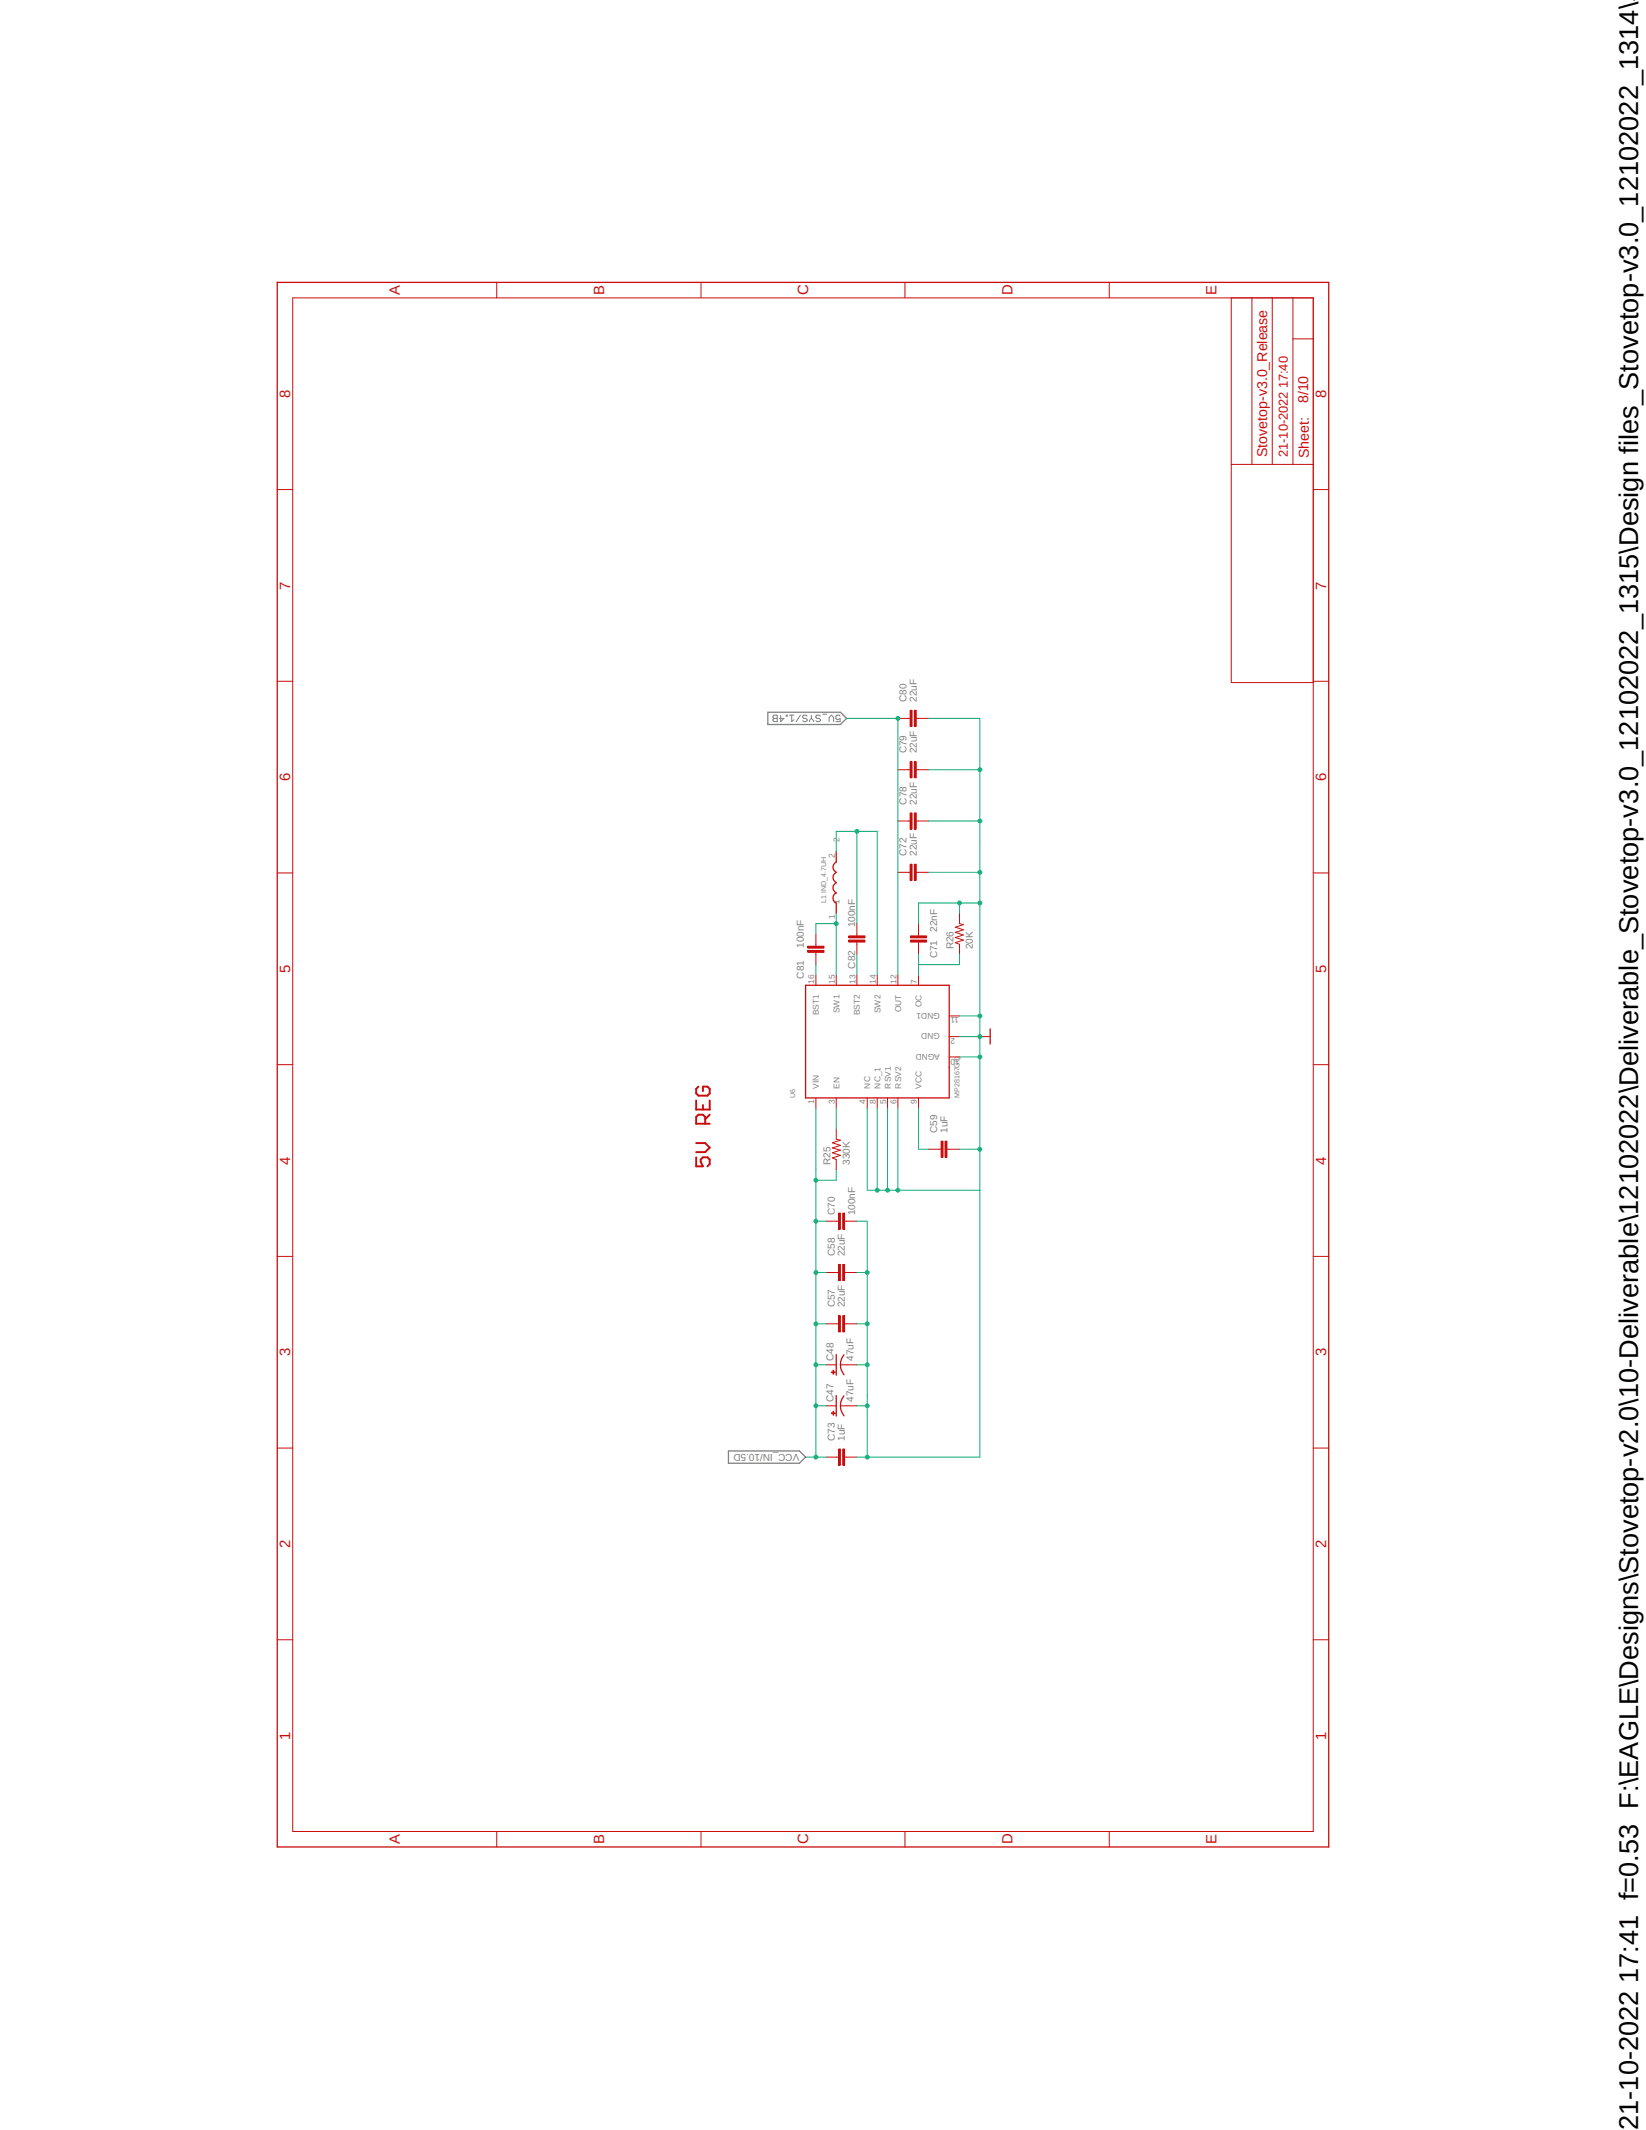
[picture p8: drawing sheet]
<svg xmlns="http://www.w3.org/2000/svg" width="216mm" height="279mm" viewBox="0 0 216 279" stroke-linecap="round" stroke-linejoin="round" font-family="sans-serif">
<path d="M36.2 36.8l138.4 205.8M174.6 36.8l-138.4 205.8" fill="none" stroke="#fff" stroke-width=".13"/>
<path d="M100.7 93.4h9.5l.8 .8-.8 .8h-9.5zM95.5 190.3h9.4l.8 .8-.8 .8h-9.4z" fill="none" stroke="#808080" stroke-width=".17"/>
<g fill="none" stroke="#808080" stroke-width=".13">
<path d="M101.4 93.9l.1-.1h.4v.9h-.4l-.1-.2 .1-.3-.1-.1zM101.5 94.2h.4M102.4 93.8v.9l.4-.5h-.6M103.1 93.8h.2v.1h-.2zM103.5 93.8h.6M103.8 93.8v.9l.3-.3M105 93.8l-.6 .9M105.9 93.9l-.2-.1h-.2l-.2 .1v.2l.2 .1h.2l.2 .2v.1l-.2 .2h-.2l-.2-.2M106.4 94.2l.3 .3v.2M106.4 94.2l-.2 .5M106.4 93.8v.4M107.6 93.9l-.2-.1h-.3l-.1 .1v.2l.1 .1h.3l.2 .2v.1l-.2 .2h-.3l-.1-.2"/>
<path d="M107.9 93.7h.6M108.8 94.7v-.6l.3-.3 .2 .3v.6M110.2 93.9l-.1-.1h-.3l-.2 .1v.3l.2 .2 .4-.2v.5h-.6"/>
</g>
<path d="M91.3 144.4v1.1h1.8v-1.1M91.3 151.8v1.2h.9l-.3-.6v-.3l.3-.3h.6l.3 .3v.6l-.3 .3M91.3 149.9h1.2l.6 .6-.6 .6h-1.2M91.6 142.5l-.3 .3v.6l.3 .3h1.2l.3-.3v-.6l-.3-.3h-.6v.6M92.2 144.9v.6M92.5 147.4v-.9l-.3-.3h-.6l-.3 .3v.9h1.8M93.1 146.2l-.6 .6M110.1 190.1v2.1M110.7 190.1v2.1" fill="none" stroke="#c90d0c" stroke-width=".25"/>
<g fill="none" stroke="#c90d0c" stroke-width=".13">
<path d="M38.4 39.1h133.9v201.1h-133.9zM65.2 37v2.1M91.9 37v2.1M118.7 37v2.1M145.5 37v2.1M161.5 39.1v50.4h10.8M164.2 39.1v21.8M166.9 39.1v21.8M169.6 39.1v21.8M169.6 44.5h2.7M36.4 64.2h2M161.5 60.9h10.8"/>
<path d="M172.3 64.2h2M36.4 89.4h2M172.3 89.4h2M36.4 114.5h2M172.3 114.5h2M36.4 139.7h2M172.3 139.7h2M36.4 164.8h2M172.3 164.8h2M36.4 189.9h2M108.4 191.1h1.6M110 190.1h.2v2.1h-.2z"/>
<path d="M110.2 184.4h.8M110.5 190.1h.3v2.1h-.3zM110.8 191.1h1.6M172.3 189.9h2M36.4 215.1h2M172.3 215.1h2M65.2 240.2v2.1M91.9 240.2v2.1M118.7 240.2v2.1M145.5 240.2v2.1"/>
</g>
<path d="M36.4 37h137.9v205.3h-137.9zM109.7 183v2.8M110.7 183.1a2.08 2.08 0 0 0 0 2.6" fill="none" stroke="#c90d0c" stroke-width=".17"/>
<path d="M109.3 185.1v.5z" fill-rule="evenodd" fill="#c90d0c"/>
<path d="M109.3 185.1v.5z" fill="none" stroke="#c90d0c" stroke-width=".13"/>
<path d="M109.1 185.3h.5v.1h-.5z" fill-rule="evenodd" fill="#c90d0c"/>
<path d="M110.2 179h.8M108.4 184.4h1.3M109.1 185.3h.5v.1h-.5zM111 184.4h1.4" fill="none" stroke="#c90d0c" stroke-width=".13"/>
<path d="M109.7 177.7v2.7M110.7 177.7a2.08 2.08 0 0 0 0 2.6" fill="none" stroke="#c90d0c" stroke-width=".17"/>
<path d="M109.3 179.7v.6z" fill-rule="evenodd" fill="#c90d0c"/>
<path d="M109.3 179.7v.6z" fill="none" stroke="#c90d0c" stroke-width=".13"/>
<path d="M109.1 180h.5h-.5z" fill-rule="evenodd" fill="#c90d0c"/>
<g fill="none" stroke="#c90d0c" stroke-width=".13">
<path d="M117.8 94.2h1.6M119.4 99.9h.2v2.1h-.2zM119.4 93.2h.2v2.1h-.2zM119.9 99.9h.3v2.1h-.3zM119.9 93.2h.3v2.1h-.3zM120.2 94.2h1.6M117.8 114.4h1.6M117.8 107.7h1.6M117.8 101h1.6M119.4 113.4h.2v2.1h-.2zM119.4 106.6h.2v2.2h-.2zM119.9 113.4h.3v2.1h-.3z"/>
<path d="M119.9 106.6h.3v2.2h-.3zM120.2 114.4h1.6M120.2 107.7h1.6M120.2 101h1.6M125.9 119.8v1.4l.5 .1-1.1 .3 1.1 .4-1.1 .3 1.1 .3-1.1 .4 1.1 .3-1.1 .4 .6 .2v1.3M106 124.1h2.1v.3h-2.1zM106 124.7h2.1v.2h-2.1zM107 122.5v1.6M107 124.9v1.6M107 127.9v1.3M109.7 127.9v1.3M111.3 122.8h2.2v.2h-2.2z"/>
<path d="M111.3 123.3h2.2v.3h-2.2zM112.4 121.2v1.6M112.4 123.6v1.6M112.4 127.9v1.3M115.1 127.9v1.3M117.8 127.9v1.3M119.4 123.3h2.1v.3h-2.1zM119.4 122.8h2.1v.2h-2.1zM120.5 121.2v1.6M120.5 123.6v1.6M120.5 127.9v1.3M124.5 138.6h1.4"/>
<path d="M124.5 136h1.4M124.5 133.3h1.4M128.5 136h1.4M107 144v1.4M109.7 148.1v1.3l.5 .2-1 .3 1 .3-1 .4 1 .3-1 .3 1 .4-1 .3 .5 .2v1.4M109.7 144v1.4M110 159.1h.2v2.1h-.2zM110.5 159.1h.3v2.1h-.3zM113.7 144v1.4M115.1 144v1.4M116.4 144v1.4M117.8 144v1.4"/>
<path d="M120.5 144v1.4M121.8 150.7h1.6M123.4 149.7h.3v2.1h-.3zM124 149.7h.2v2.1h-.2zM124.2 150.7h1.7M108.4 179h1.3M108.4 173.7h1.6M108.4 166.9h1.6M108.4 160.2h1.6M109.1 180h.5h-.5zM110 172.6h.2v2.1h-.2zM110 165.9h.2v2.1h-.2z"/>
<path d="M110.5 172.6h.3v2.1h-.3zM110.5 165.9h.3v2.1h-.3zM110.8 173.7h1.6M110.8 166.9h1.6M110.8 160.2h1.6M111 179h1.4"/>
</g>
<g fill="none" stroke="#c90d0c" stroke-width=".25">
<path d="M119.5 93.2v2.1M119.5 99.9v2.1M120.1 93.2v2.1M120.1 99.9v2.1M119.5 106.6v2.2M119.5 113.4v2.1M120.1 106.6v2.2M120.1 113.4v2.1M106 124.2h2.1M106 124.8h2.1M111.3 123.4h2.2M111.3 122.9h2.2"/>
<path d="M119.4 123.4h2.1M119.4 122.9h2.1M110.1 159.1v2.1M110.7 159.1v2.1M123.6 149.7v2.1M124.1 149.7v2.1M110.1 165.9v2.1M110.1 172.6v2.1M110.7 165.9v2.1M110.7 172.6v2.1"/>
</g>
<path d="M109.7 111.7v1.4a.75 .75 0 0 0-.4 .6 .75 .75 0 0 0 .4 .7 .75 .75 0 0 0-.4 .7 .75 .75 0 0 0 .4 .7 .75 .75 0 0 0-.4 .7 .75 .75 0 0 0 .4 .6 .72 .72 0 0 0-.4 .7 .72 .72 0 0 0 .4 .6v1.4M105.7 129.2h18.8v14.8h-18.8zM129.9 135v1.9" fill="none" stroke="#c90d0c" stroke-width=".17"/>
<path d="M109.7 145.4v2.7M120.5 145.4v5.3h1.3M112.4 160.2h1.3v30.9h-1.3M112.4 166.9h1.3M112.4 173.7h1.3M112.4 179h1.3M112.4 184.4h1.3" fill="none" stroke="#0dab76" stroke-width=".13"/>
<circle cx="113.8" cy="184.4" r=".25" fill="#0dab76"/>
<circle cx="113.8" cy="184.4" r=".25" fill="none" stroke="#0dab76" stroke-width=".13"/>
<circle cx="113.8" cy="179" r=".25" fill="#0dab76"/>
<circle cx="113.8" cy="179" r=".25" fill="none" stroke="#0dab76" stroke-width=".13"/>
<circle cx="113.8" cy="173.6" r=".25" fill="#0dab76"/>
<circle cx="113.8" cy="173.6" r=".25" fill="none" stroke="#0dab76" stroke-width=".13"/>
<circle cx="113.8" cy="166.9" r=".25" fill="#0dab76"/>
<g fill="none" stroke="#0dab76" stroke-width=".13">
<path d="M125.9 150.7h2.6v40.4h-14.8"/>
<circle cx="113.8" cy="166.9" r=".25"/>
</g>
<circle cx="113.8" cy="191.1" r=".25" fill="#0dab76"/>
<g fill="none" stroke="#0dab76" stroke-width=".13">
<path d="M125.9 133.3h2.6v17.4M125.9 136h2.6M125.9 138.6h2.6"/>
<circle cx="113.8" cy="191.1" r=".25"/>
</g>
<circle cx="128.5" cy="150.7" r=".25" fill="#0dab76"/>
<circle cx="128.5" cy="150.7" r=".25" fill="none" stroke="#0dab76" stroke-width=".13"/>
<circle cx="128.5" cy="138.6" r=".25" fill="#0dab76"/>
<circle cx="128.5" cy="138.6" r=".25" fill="none" stroke="#0dab76" stroke-width=".13"/>
<circle cx="128.5" cy="136" r=".25" fill="#0dab76"/>
<g fill="none" stroke="#0dab76" stroke-width=".13">
<path d="M113.7 145.4v10.7h14.8M115.1 145.4v10.7M116.4 145.4v10.7M117.8 145.4v10.7"/>
<circle cx="128.5" cy="136" r=".25"/>
</g>
<circle cx="115.1" cy="156.1" r=".25" fill="#0dab76"/>
<circle cx="115.1" cy="156.1" r=".25" fill="none" stroke="#0dab76" stroke-width=".13"/>
<circle cx="116.4" cy="156.1" r=".25" fill="#0dab76"/>
<circle cx="116.4" cy="156.1" r=".25" fill="none" stroke="#0dab76" stroke-width=".13"/>
<circle cx="117.8" cy="156.1" r=".25" fill="#0dab76"/>
<g fill="none" stroke="#0dab76" stroke-width=".13">
<path d="M125.9 118.4h-5.4v2.8M128.5 110.4v22.9"/>
<circle cx="117.8" cy="156.1" r=".25"/>
</g>
<circle cx="128.5" cy="133.3" r=".25" fill="#0dab76"/>
<circle cx="128.5" cy="133.3" r=".25" fill="none" stroke="#0dab76" stroke-width=".13"/>
<circle cx="128.5" cy="118.4" r=".25" fill="#0dab76"/>
<g fill="none" stroke="#0dab76" stroke-width=".13">
<path d="M128.5 118.4h-2.6v1.4"/>
<circle cx="128.5" cy="118.4" r=".25"/>
</g>
<circle cx="125.9" cy="118.4" r=".25" fill="#0dab76"/>
<g fill="none" stroke="#0dab76" stroke-width=".13">
<path d="M121.8 94.2h6.7v16.2M121.8 114.4h6.7M121.8 107.7h6.7M121.8 101h6.7"/>
<circle cx="125.9" cy="118.4" r=".25"/>
</g>
<circle cx="128.5" cy="114.4" r=".25" fill="#0dab76"/>
<circle cx="128.5" cy="114.4" r=".25" fill="none" stroke="#0dab76" stroke-width=".13"/>
<circle cx="128.5" cy="107.7" r=".25" fill="#0dab76"/>
<circle cx="128.5" cy="107.7" r=".25" fill="none" stroke="#0dab76" stroke-width=".13"/>
<circle cx="128.5" cy="101" r=".25" fill="#0dab76"/>
<g fill="none" stroke="#0dab76" stroke-width=".13">
<path d="M111 94.2h6.8v33.7M120.5 125.2v2.7M125.9 125.2v1.3h-5.4"/>
<circle cx="128.5" cy="101" r=".25"/>
</g>
<circle cx="117.8" cy="94.2" r=".25" fill="#0dab76"/>
<g fill="none" stroke="#0dab76" stroke-width=".13">
<path d="M109.7 119.8v8.1M107 126.5v1.4M109.7 121.2h-2.7v1.3"/>
<circle cx="117.8" cy="94.2" r=".25"/>
</g>
<circle cx="109.7" cy="121.2" r=".25" fill="#0dab76"/>
<g fill="none" stroke="#0dab76" stroke-width=".13">
<path d="M109.7 111.7v-2.6h5.4v18.8M112.4 109.1v12.1M112.4 125.2v2.7"/>
<circle cx="109.7" cy="121.2" r=".25"/>
</g>
<circle cx="112.4" cy="109" r=".25" fill="#0dab76"/>
<g fill="none" stroke="#0dab76" stroke-width=".13">
<path d="M107 153.3v31.1h1.4M107 160.2h1.4M107 166.9h1.4M107 173.7h1.4M107 179h1.4M105.7 191.1h2.7"/>
<circle cx="112.4" cy="109" r=".25"/>
</g>
<circle cx="107" cy="184.4" r=".25" fill="#0dab76"/>
<circle cx="107" cy="184.4" r=".25" fill="none" stroke="#0dab76" stroke-width=".13"/>
<circle cx="107" cy="179" r=".25" fill="#0dab76"/>
<circle cx="107" cy="179" r=".25" fill="none" stroke="#0dab76" stroke-width=".13"/>
<circle cx="107" cy="173.6" r=".25" fill="#0dab76"/>
<circle cx="107" cy="173.6" r=".25" fill="none" stroke="#0dab76" stroke-width=".13"/>
<circle cx="107" cy="166.9" r=".25" fill="#0dab76"/>
<circle cx="107" cy="166.9" r=".25" fill="none" stroke="#0dab76" stroke-width=".13"/>
<circle cx="107" cy="160.2" r=".25" fill="#0dab76"/>
<g fill="none" stroke="#0dab76" stroke-width=".13">
<path d="M107 145.4v7.9M109.7 153.5v1.3h-2.7"/>
<circle cx="107" cy="160.2" r=".25"/>
</g>
<circle cx="107" cy="154.8" r=".25" fill="#0dab76"/>
<g fill="none" stroke="#0dab76" stroke-width=".13">
<path d="M107 184.4v6.7"/>
<circle cx="107" cy="154.8" r=".25"/>
</g>
<circle cx="107" cy="191.1" r=".25" fill="#0dab76"/>
<circle cx="107" cy="191.1" r=".25" fill="none" stroke="#0dab76" stroke-width=".13"/>
<text font-size="3.6" x="214.9" y="279.4" transform="rotate(-90 214.9 279.4)">21-10-2022 17:41 f=0.53 F:\EAGLE\Designs\Stovetop-v2.0\10-Deliverable\12102022\Deliverable_Stovetop-v3.0_12102022_1315\Design files_Stovetop-v3.0_12102022_1314\S</text>
<g font-size="1.9" fill="#c90d0c">
<text x="52.5" y="38.7" transform="rotate(-90 52.5 38.7)">A</text>
<text x="79.2" y="38.7" transform="rotate(-90 79.2 38.7)">B</text>
<text x="106" y="38.7" transform="rotate(-90 106 38.7)">C</text>
<text x="132.8" y="38.7" transform="rotate(-90 132.8 38.7)">D</text>
<text x="159.6" y="38.7" transform="rotate(-90 159.6 38.7)">E</text>
<text x="38.1" y="52.2" transform="rotate(-90 38.1 52.2)">8</text>
<text x="171.6" y="52.9" transform="rotate(-90 171.6 52.9)">8/10</text>
<text x="173.9" y="52.2" transform="rotate(-90 173.9 52.2)">8</text>
<text x="166.2" y="59.9" transform="rotate(-90 166.2 59.9)">Stovetop-v3.0_Release</text>
<text x="171.7" y="60.1" transform="rotate(-90 171.7 60.1)">Sheet:</text>
<text x="38.1" y="77.3" transform="rotate(-90 38.1 77.3)">7</text>
<text x="173.9" y="77.3" transform="rotate(-90 173.9 77.3)">7</text>
<text x="38.1" y="102.5" transform="rotate(-90 38.1 102.5)">6</text>
<text x="173.9" y="102.5" transform="rotate(-90 173.9 102.5)">6</text>
<text x="38.1" y="127.6" transform="rotate(-90 38.1 127.6)">5</text>
<text x="173.9" y="127.6" transform="rotate(-90 173.9 127.6)">5</text>
<text x="38.1" y="152.8" transform="rotate(-90 38.1 152.8)">4</text>
<text x="173.9" y="152.8" transform="rotate(-90 173.9 152.8)">4</text>
<text x="38.1" y="177.9" transform="rotate(-90 38.1 177.9)">3</text>
<text x="173.9" y="177.9" transform="rotate(-90 173.9 177.9)">3</text>
<text x="38.1" y="203.1" transform="rotate(-90 38.1 203.1)">2</text>
<text x="173.9" y="203.1" transform="rotate(-90 173.9 203.1)">2</text>
<text x="38.1" y="228.2" transform="rotate(-90 38.1 228.2)">1</text>
<text x="173.9" y="228.2" transform="rotate(-90 173.9 228.2)">1</text>
<text x="52.5" y="241.9" transform="rotate(-90 52.5 241.9)">A</text>
<text x="79.2" y="241.9" transform="rotate(-90 79.2 241.9)">B</text>
<text x="106" y="241.9" transform="rotate(-90 106 241.9)">C</text>
<text x="132.8" y="241.9" transform="rotate(-90 132.8 241.9)">D</text>
<text x="159.6" y="241.9" transform="rotate(-90 159.6 241.9)">E</text>
</g>
<text font-size="1.7" fill="#c90d0c" x="168.9" y="59.9" transform="rotate(-90 168.9 59.9)">21-10-2022 17:40</text>
<g font-size="1.3" fill="#808080">
<text x="118.9" y="92.1" transform="rotate(-90 118.9 92.1)">C80</text>
<text x="120.3" y="92.1" transform="rotate(-90 120.3 92.1)">22uF</text>
<text x="118.9" y="98.8" transform="rotate(-90 118.9 98.8)">C79</text>
<text x="120.3" y="98.8" transform="rotate(-90 120.3 98.8)">22uF</text>
<text x="118.9" y="105.5" transform="rotate(-90 118.9 105.5)">C78</text>
<text x="120.3" y="105.5" transform="rotate(-90 120.3 105.5)">22uF</text>
<text x="118.9" y="112.3" transform="rotate(-90 118.9 112.3)">C72</text>
<text x="120.3" y="112.3" transform="rotate(-90 120.3 112.3)">22uF</text>
<text x="105.5" y="124.3" transform="rotate(-90 105.5 124.3)">100nF</text>
<text x="112.2" y="121.6" transform="rotate(-90 112.2 121.6)">100nF</text>
<text x="122.9" y="125.7" transform="rotate(-90 122.9 125.7)">C71</text>
<text x="122.9" y="122.2" transform="rotate(-90 122.9 122.2)">22nF</text>
<text x="125.1" y="124.5" transform="rotate(-90 125.1 124.5)">R26</text>
<text x="127.6" y="124.5" transform="rotate(-90 127.6 124.5)">20K</text>
<text x="105.5" y="128.4" transform="rotate(-90 105.5 128.4)">C81</text>
<text x="112.2" y="127" transform="rotate(-90 112.2 127)">C82</text>
<text x="122.9" y="148.6" transform="rotate(-90 122.9 148.6)">C59</text>
<text x="124.3" y="148.6" transform="rotate(-90 124.3 148.6)">1uF</text>
<text x="108.9" y="152.8" transform="rotate(-90 108.9 152.8)">R25</text>
<text x="111.5" y="152.8" transform="rotate(-90 111.5 152.8)">330K</text>
<text x="109.5" y="159.4" transform="rotate(-90 109.5 159.4)">C70</text>
<text x="112.2" y="159.4" transform="rotate(-90 112.2 159.4)">100nF</text>
<text x="109.5" y="164.8" transform="rotate(-90 109.5 164.8)">C58</text>
<text x="110.8" y="164.8" transform="rotate(-90 110.8 164.8)">22uF</text>
<text x="109.5" y="171.5" transform="rotate(-90 109.5 171.5)">C57</text>
<text x="110.8" y="171.5" transform="rotate(-90 110.8 171.5)">22uF</text>
<text x="109.3" y="178.5" transform="rotate(-90 109.3 178.5)">C48</text>
<text x="111.9" y="178.5" transform="rotate(-90 111.9 178.5)">47uF</text>
<text x="109.3" y="183.9" transform="rotate(-90 109.3 183.9)">C47</text>
<text x="111.9" y="183.9" transform="rotate(-90 111.9 183.9)">47uF</text>
<text x="104.9" y="190.7" transform="rotate(-180 104.9 190.7)">VCC_IN/10.5D</text>
<text x="109.5" y="189" transform="rotate(-90 109.5 189)">C73</text>
<text x="110.8" y="189" transform="rotate(-90 110.8 189)">1uF</text>
</g>
<g font-size="1.1" fill="#808080">
<text x="109.5" y="112.5" transform="rotate(-90 109.5 112.5)">2</text>
<text x="110.1" y="110.5" transform="rotate(-90 110.1 110.5)">2</text>
<text x="110.1" y="118.6" transform="rotate(-90 110.1 118.6)">1</text>
<text x="109.5" y="120.6" transform="rotate(-90 109.5 120.6)">1</text>
<text x="106.8" y="129" transform="rotate(-90 106.8 129)">16</text>
<text x="109.5" y="129" transform="rotate(-90 109.5 129)">15</text>
<text x="112.2" y="129" transform="rotate(-90 112.2 129)">13</text>
<text x="114.9" y="129" transform="rotate(-90 114.9 129)">14</text>
<text x="117.6" y="129" transform="rotate(-90 117.6 129)">12</text>
<text x="120.3" y="129" transform="rotate(-90 120.3 129)">7</text>
<text x="107.4" y="133.2" transform="rotate(-90 107.4 133.2)">BST1</text>
<text x="110.1" y="132.9" transform="rotate(-90 110.1 132.9)">SW1</text>
<text x="112.8" y="133.2" transform="rotate(-90 112.8 133.2)">BST2</text>
<text x="115.5" y="132.9" transform="rotate(-90 115.5 132.9)">SW2</text>
<text x="118.2" y="132.8" transform="rotate(-90 118.2 132.8)">OUT</text>
<text x="120.9" y="132.1" transform="rotate(-90 120.9 132.1)">OC</text>
<text x="123.3" y="135.6" transform="rotate(-180 123.3 135.6)">GND</text>
<text x="123.3" y="132.8" transform="rotate(-180 123.3 132.8)">GND1</text>
<text x="125.3" y="136.1" transform="rotate(-180 125.3 136.1)">2</text>
<text x="125.8" y="133.4" transform="rotate(-180 125.8 133.4)">11</text>
<text x="107.4" y="142.8" transform="rotate(-90 107.4 142.8)">VIN</text>
<text x="110.1" y="142.8" transform="rotate(-90 110.1 142.8)">EN</text>
<text x="114.1" y="142.8" transform="rotate(-90 114.1 142.8)">NC</text>
<text x="115.5" y="142.8" transform="rotate(-90 115.5 142.8)">NC_1</text>
<text x="116.8" y="142.8" transform="rotate(-90 116.8 142.8)">RSV1</text>
<text x="118.2" y="142.8" transform="rotate(-90 118.2 142.8)">RSV2</text>
<text x="120.9" y="142.8" transform="rotate(-90 120.9 142.8)">VCC</text>
<text x="123.3" y="138.3" transform="rotate(-180 123.3 138.3)">AGND</text>
<text x="125.9" y="138.9" transform="rotate(-180 125.9 138.9)">10</text>
<text x="106.8" y="144.8" transform="rotate(-90 106.8 144.8)">1</text>
<text x="109.5" y="144.8" transform="rotate(-90 109.5 144.8)">3</text>
<text x="113.5" y="144.8" transform="rotate(-90 113.5 144.8)">4</text>
<text x="114.9" y="144.8" transform="rotate(-90 114.9 144.8)">8</text>
<text x="116.2" y="144.8" transform="rotate(-90 116.2 144.8)">5</text>
<text x="117.6" y="144.8" transform="rotate(-90 117.6 144.8)">6</text>
<text x="120.3" y="144.8" transform="rotate(-90 120.3 144.8)">9</text>
</g>
<g font-size=".9" fill="#808080">
<text x="108.4" y="118.4" transform="rotate(-90 108.4 118.4)">L1 IND_4.7UH</text>
<text x="104.3" y="144" transform="rotate(-90 104.3 144)">U6</text>
<text x="125.9" y="144" transform="rotate(-90 125.9 144)">MP28167GQ</text>
</g>
</svg>
